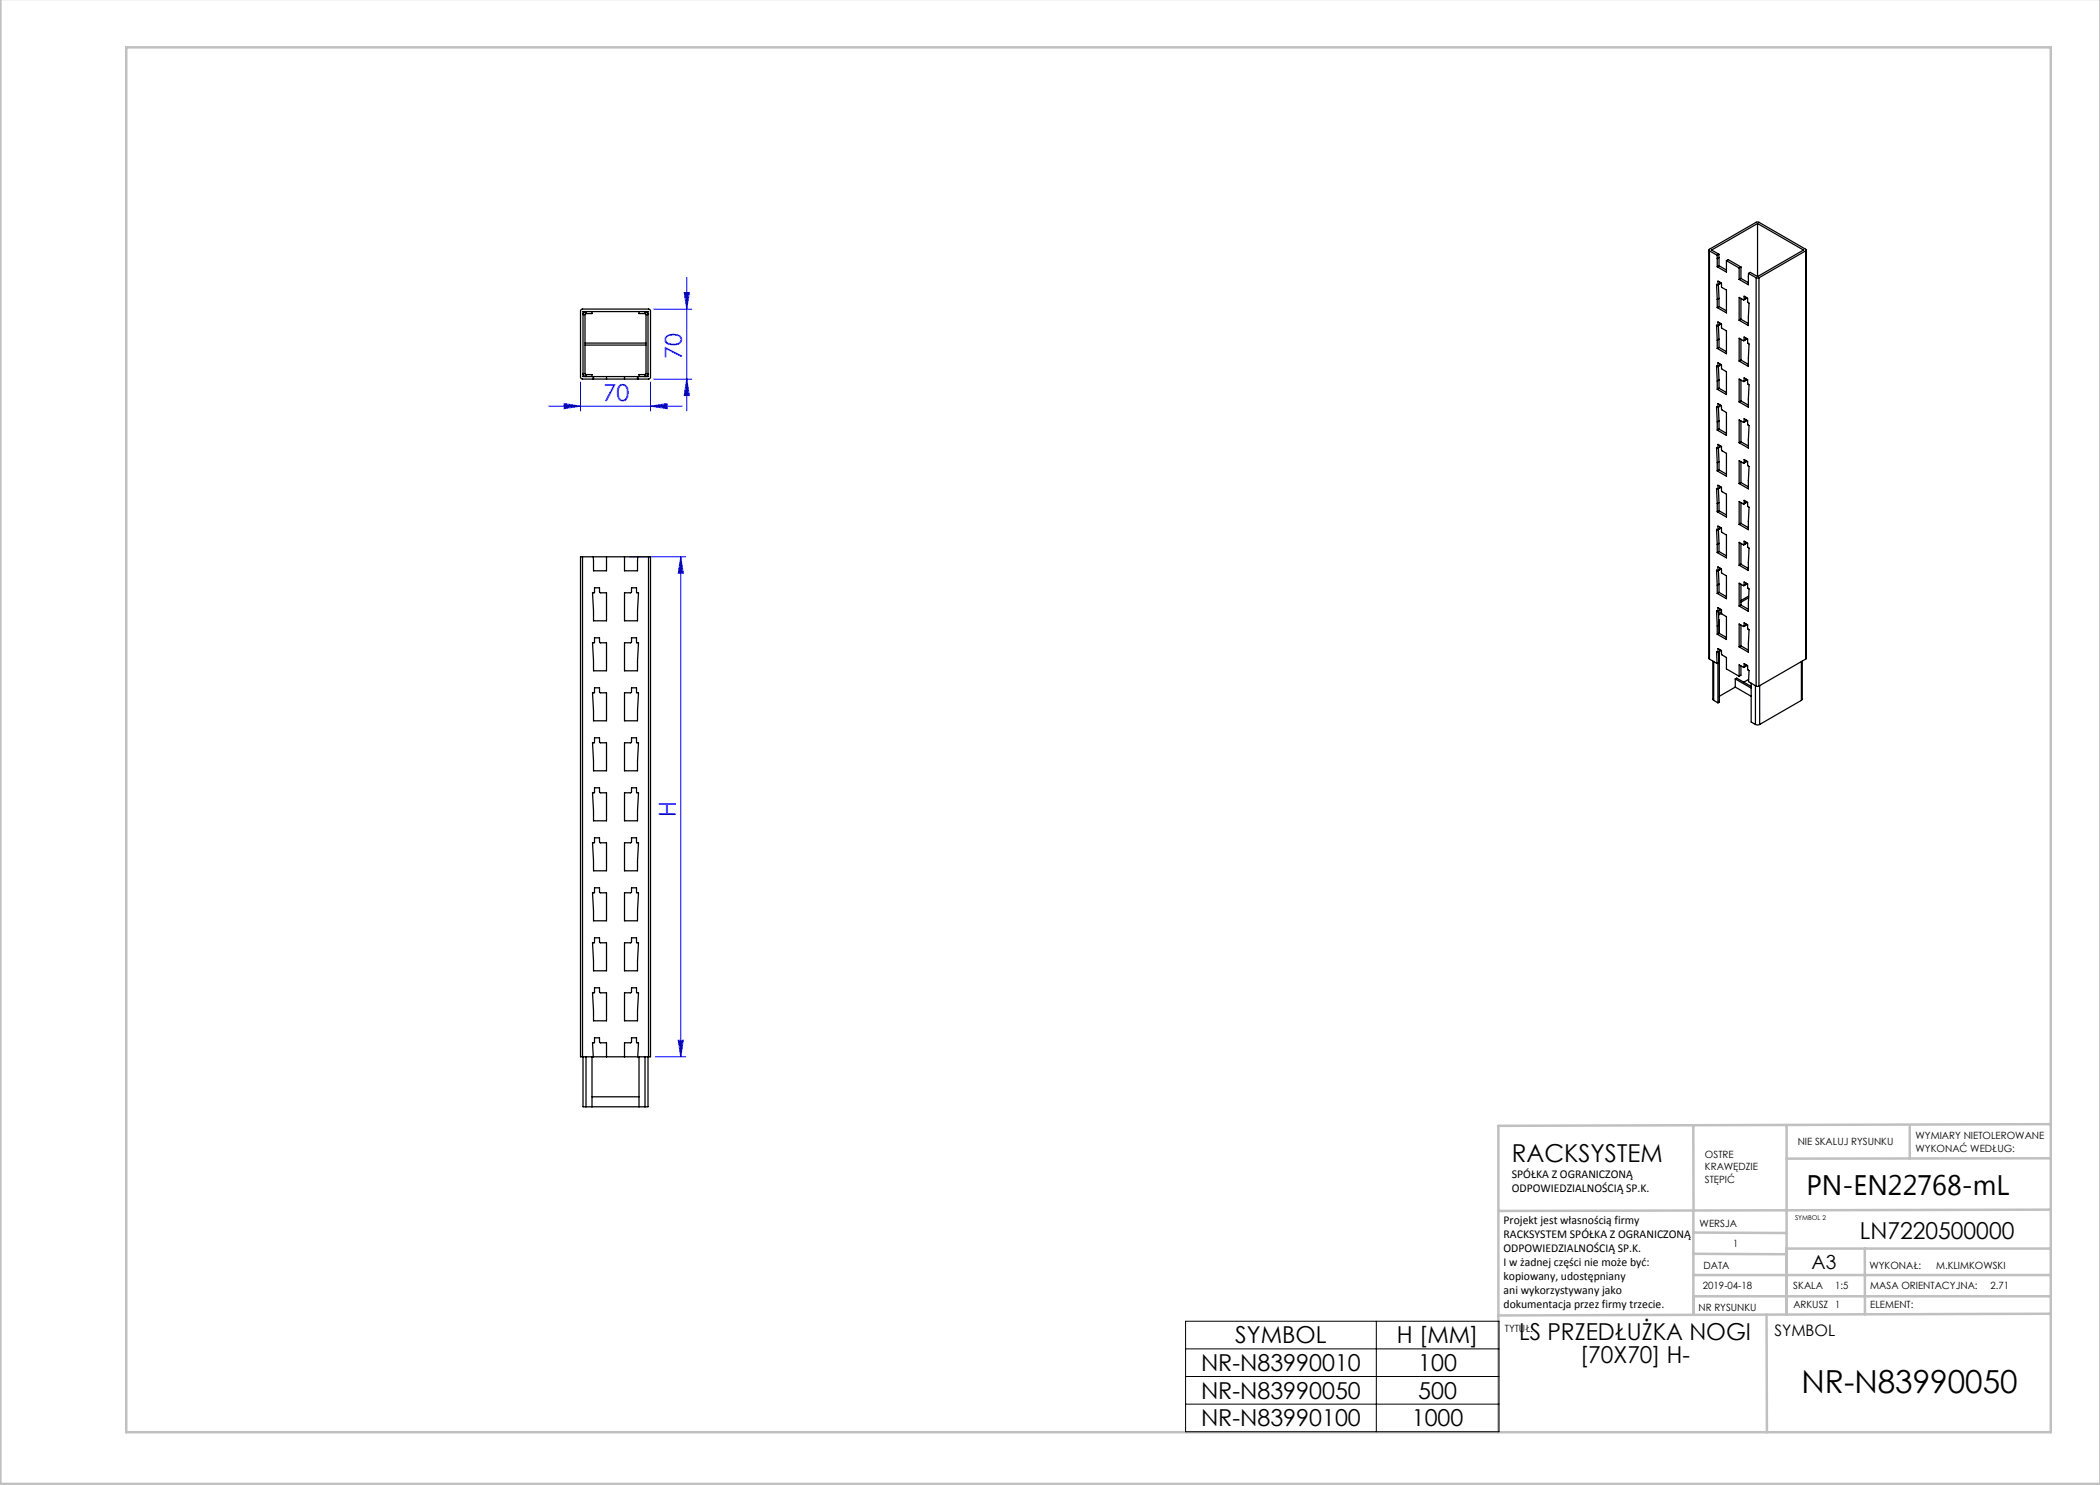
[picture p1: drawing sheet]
<svg xmlns="http://www.w3.org/2000/svg" width="420mm" height="297mm" viewBox="0 0 420 297" stroke-linecap="round" stroke-linejoin="round" font-family="sans-serif">
<g fill="none" stroke="#00f" stroke-width=".2">
<path d="M136.8 58.5h1.1l-.5 3.3zM137.4 55.5v26.7M116.1 76.4v5.8M130.1 76.4v5.8M130.7 61.8h7.7M130.7 75.8h7.7M137.4 75.8l.5 3.3h-1.1zM109.8 81.2h26.7M112.8 80.7l3.3 .5-3.3 .5zM130.1 81.2l3.3-.5v1zM125.9 111.4h11.3M136.2 111.4v100"/>
<path d="M136.2 111.4l.5 3.3h-1.1zM131.1 211.4h6.1M135.6 208.1h1.1l-.5 3.3z"/>
</g>
<g fill="none" stroke="#c0c0c0" stroke-width=".5">
<path d="M.1 -.1v296.9h419.9M25.2 9.5h385v276.9h-385zM338.7 225.2v16.9M357.3 225v37.9M382 225.4v6.3M410.1 224.8l-110.4 .4v61.2M410.1 231.7h-52.8M338.7 259.3h71.5M338.7 255h71.5M338.7 250.8l18.6 .1M338.7 246.5l18.6 .1M338.7 242.1v20.9"/>
<path d="M373 249.7v13.2M410.1 241.9l-110.4 .3M410.2 249.7h-52.9v13.2M353.3 262.9l.1 23.5M410.2 262.7l-110.5 .4"/>
</g>
<path d="M237.1 264.2h62.7v22.2h-62.7zM237.1 269.8h62.7M237.1 275.3h62.7M275.3 264.2v22.2M237.1 280.8h62.7" fill="none" stroke="#000" stroke-width=".2"/>
<g fill="#00f">
<path d="M112.8 80.7l3.3 .5-3.3 .5zM130.1 81.2l3.3-.5v1z"/>
<path d="M135.6 208.1h1.1l-.5 3.3zM136.2 111.4l.5 3.3h-1.1z"/>
<path d="M136.8 58.5h1.1l-.5 3.3zM137.4 75.8l.5 3.3h-1.1z"/>
</g>
<g fill="none" stroke="#000" stroke-width=".25">
<path d="M341.8 50v81.7l.1 .1M341.9 50.2l-.1-.2 .1-.2 9.6-5.4 9.6 5.4 .1 .2-.1 .2M341.9 50.2l1.5 .9M341.9 50.2v81.6M343.4 51.1v.6M343.4 51.7v1.7M343.4 59.9v1.6M343.6 56.9v-.7l.7 .4 .1 .9 .9 .5v4.6l-1.9-1.1M343.6 56.9h-.3l.1 3M343.7 56.9l.1 2.8M343.8 50.8l-.4 .3M343.8 50.8v.7"/>
<path d="M343.8 53.2l1.5 .8M343.8 51.5l-.4 .2M343.8 53.2l-.4 .2M343.8 51.5v1.7M343.8 59.7v1.6M343.8 59.7l-.4 .2M343.9 56.7l-.3 .3M343.9 56.7l-.3 .2M343.9 56.4v.3M345.3 52.1l2.5 1.5M345.3 52.1l.3-.2 2.6 1.5M345.3 52.1v2.3l-1.9-1"/>
<path d="M347.8 53.6v2.3M348.2 55.7l-.4 .2M348.2 53.4l-.4 .2M348.2 53.4v2.3M348.2 59.7v4.1M348.2 55.7l1.5 .8M348.8 59.9v-.7l.7 .4v.8l.3 .2-.1 4.5-1.9-1M348.8 59.9l-.1 .1-.9-.5v4.6M349.2 59.7l-.4 .3M349.2 59.7l-.4 .2M349.2 59.4v.3M349.7 54.7l1.5 .9"/>
<path d="M349.7 54.7l.4-.2 1.4 .8M349.7 54.7v2.2l-1.9-1M351.2 55.6h.6M351.2 55.6v81.6M351.5 44.7l-9.2 5.3 1.5 .8M351.5 44.7l9.2 5.3-9.2 5.3M351.5 44.7v10.6M351.8 55.6v81.6M361.1 50.2l-9.3 5.4M361.1 50.2v81.6M361.2 50v81.7l-.1 .1M116.2 61.9l.3-.1h13.2l.3 .1 .1 .3v13.2l-.1 .3-.3 .1h-13.2l-.3-.1-.1-.3v-13.2z"/>
<path d="M116.6 62.3h13v13h-13zM117 74.7h-.4a.6 .6 0 0 0 .6 .6v-.4M117 74.7l.2 .2M117 69h12.2M117 68.6h12.2M117 62.9v11.8M117.2 62.7l-.2 .2M117.2 62.7v-.4a.6 .6 0 0 0-.6 .6h.4M117.2 74.9h1.2v.4M118.4 62.3v.4h-1.2M118.7 75.3v.5M121.3 75.3v.5"/>
<path d="M124.9 75.3v.5M127.5 75.3v.5M127.8 62.3v.4h1.2M129 62.7v-.4a.6 .6 0 0 1 .6 .6h-.4M129 62.7l.2 .2M129 74.9h-1.2v.4M129.2 74.7l-.2 .2M129.2 74.7h.4a.6 .6 0 0 1-.6 .6v-.4M129.2 62.9v11.8M343.4 76.2l-.1-3 .3 .1v-.8l.7 .5 .1 .8 .9 .5v4.6l-1.9-1M343.4 68.1v1.6M343.4 76.2v1.7"/>
<path d="M343.6 65.1v-.7l.7 .4 .1 .8 .9 .6v4.5l-1.9-1M343.6 65.1l-.3-.1 .1 3.1M343.7 65.1l.1 2.8M343.7 73.3l.1 2.7M343.8 67.9v1.6M343.8 76v1.6M343.8 61.3l1.5 .9M343.8 61.3l-.4 .2M343.8 69.5l1.5 .8M343.8 67.9l-.4 .2M343.8 69.5l-.4 .2M343.8 77.6l1.5 .9"/>
<path d="M343.8 76l-.4 .2M343.8 77.6l-.4 .3M343.9 64.9l-.3 .3M343.9 73.1h.1M343.9 73.1l-.3 .2M343.9 64.6v.3M343.9 72.7v.4M343.9 64.9l-.3 .2M348.2 67.8v4.2M348.2 76v4.2M348.2 63.8l-.4 .3M348.2 63.8l1.5 .9"/>
<path d="M348.2 72l-.4 .2M348.2 72l1.5 .9M348.8 76.2v-.6l.7 .4v.7l.3 .3-.1 4.4-1.9-1M348.8 76.2l-.1 .1-.9-.5v4.6M348.8 68.1v-.7l.7 .4v.8l.3 .2-.1 4.5-1.9-1.1M348.8 68.1h-.1l-.9-.5v4.6M349.2 67.8l-.4 .3M349.2 76l-.4 .3M349.2 67.6v.2M349.2 75.8v.2M349.2 76l-.4 .2M343.4 92.6l-.1-3.1 .3 .1v-.7l.7 .4 .1 .8 .9 .6v4.5l-1.9-1"/>
<path d="M343.4 84.4v1.6M343.4 92.6v1.6M343.6 81.4v-.7l.7 .4 .1 .9 .9 .5v4.6l-1.9-1.1M343.6 81.4h-.3l.1 3M343.6 97.8v-.8l.7 .4 .1 .9 .9 .5v4.6l-1.9-1.1M343.6 97.8l-.3-.1 .1 3M343.7 81.4l.1 2.8M343.7 89.6l.1 2.7M343.7 97.8l.1 2.7M343.8 84.2v1.6M343.8 92.3v1.7M343.8 85.8l1.5 .9"/>
<path d="M343.8 84.2l-.4 .2M343.8 85.8l-.4 .2M343.8 94l1.5 .8M343.8 92.3l-.4 .3M343.8 94l-.4 .2M343.9 81.2l-.3 .3M343.9 89.4v.1M343.9 97.6l-.3 .2M343.9 89.4l-.3 .3M343.9 80.9v.3M343.9 89.1v.3M343.9 97.2v.4"/>
<path d="M343.9 81.2l-.3 .2M348.2 84.2v4.1M348.2 92.3v4.2M348.2 80.2l-.4 .2M348.2 80.2l1.5 .8M348.2 88.3l-.4 .2M348.2 88.3l1.5 .9M348.2 96.5l-.4 .2M348.2 96.5l1.5 .9M348.8 92.6v-.7l.7 .4v.8l.3 .2-.1 4.5-1.9-1.1M348.8 92.6h-.1l-.9-.5v4.6M348.8 84.4v-.7l.7 .4v.8l.3 .2-.1 4.5-1.9-1.1"/>
<path d="M348.8 84.4l-.1 .1-.9-.5v4.5M349.2 84.2l-.4 .3M349.2 92.3l-.4 .3M349.2 83.9v.3M349.2 92.1v.2M349.2 84.2l-.4 .2M116.5 111.4h-.4v100h.4M116.5 111.4v100M116.5 111.4h13.2M118.7 111.4v2.8h2.6v-2.8M118.9 117.6h1v.8l.1 .1 1.3 .1v5.6h-2.6l-.2-5.6 .4-.1zM124.9 118.6l1.3-.1 .1-.1v-.8h1v.9l.4 .1-.2 5.6h-2.6z"/>
<path d="M124.9 111.4v2.8h2.6v-2.8M129.7 111.4h.4v100h-.4M129.7 111.4v100M343.4 117l-.1-3 .3 .1v-.7l.7 .4 .1 .8 .9 .6v4.5l-1.9-1M343.4 100.7v1.6M343.4 108.9v1.6M343.4 117v1.7M343.6 105.9v-.7l.7 .4 .1 .9 .9 .5v4.6l-1.9-1.1M343.6 105.9h-.3l.1 3M343.7 105.9l.1 2.8M343.7 114.1l.1 2.7M343.8 100.5v1.6"/>
<path d="M343.8 108.7v1.6M343.8 116.8v1.7M343.8 102.1l1.5 .9M343.8 100.5l-.4 .2M343.8 102.1l-.4 .2M343.8 110.3l1.5 .9M343.8 108.7l-.4 .2M343.8 110.3l-.4 .2M343.8 118.5l1.5 .8M343.8 116.8l-.4 .2M343.8 118.5l-.4 .2M343.9 105.7l-.3 .3"/>
<path d="M343.9 113.9h.1M343.9 113.9l-.3 .3M343.9 105.4v.3M343.9 113.6v.3M343.9 105.7l-.3 .2M348.2 100.5v4.2M348.2 108.7v4.1M348.2 116.8v4.2M348.2 104.7l-.4 .2M348.2 104.7l1.5 .8M348.2 112.8l-.4 .2M348.2 112.8l1.5 .9"/>
<path d="M348.8 117v-.6l.7 .4v.8l.3 .2-.1 4.5-1.9-1.1M348.8 117l-.1 .1-.9-.5v4.6M348.8 108.9v-.7l.7 .4v.8l.3 .2-.1 4.5-1.9-1.1M348.8 108.9l-.1 .1-.9-.5v4.5M348.8 100.7v-.6l.7 .4v.7l.3 .3-.1 4.4-1.9-1M348.8 100.7l-.1 .1-.9-.5v4.6M349.2 100.5l-.4 .3M349.2 108.7l-.4 .3M349.2 116.8l-.4 .3M349.2 100.3v.2M349.2 108.4v.3M349.2 116.6v.2"/>
<path d="M349.2 100.5l-.4 .2M349.2 108.7l-.4 .2M349.2 116.8l-.4 .2M349.7 119.5l-1.5 .9M349.7 119.2l-1.5 .9M118.9 127.6h1v.8l.1 .1 1.3 .1v5.6h-2.6l-.2-5.6 .4-.1zM118.9 137.6h1v.8l.1 .1 1.3 .1v5.6h-2.6l-.2-5.6 .4-.1zM124.9 138.6l1.3-.1 .1-.1v-.8h1v.9l.4 .1-.2 5.6h-2.6zM124.9 128.6l1.3-.1 .1-.1v-.8h1v.9l.4 .1-.2 5.6h-2.6zM341.9 131.8l1.5 .9M342.6 132.2v7.6l.1 .3M342.7 132.3v7.8"/>
<path d="M343.4 125.2v1.6M343.6 130.4v-.7l.7 .4 .1 .9 .9 .5v2.3l2.5 1.5M343.6 130.4h-.3l.1 2.3M343.6 122.3v-.8l.7 .4 .1 .9 .9 .5v4.6l-1.9-1.1M343.6 122.3l-.3-.1 .1 3M343.6 132.6v8M343.7 122.3l.1 2.7M343.7 130.4l.1 2.1-.4 .2M343.8 124l.1 .1M343.8 125v1.6M343.8 126.6l1.5 .9M343.8 125l-.4 .2"/>
<path d="M343.8 126.6l-.4 .2M343.9 124.1h-.1M343.9 130.3v10.1l-.3 .2M343.9 124.1v2.6M343.9 122.1l-.3 .2M343.9 130.2l-.3 .3M343.9 121.7v.4M343.9 129.9v.3M343.9 130.2l-.3 .2M344.3 122.4l-.6 .3M344.3 122.7l-.6 .3M347.1 135.8l3.1 1.8"/>
<path d="M347.1 135.8l.2-.2 2.9 1.7M347.1 137.4l3.1 1.9M347.1 135.8v1.6M347.1 137.4l-3.2 1.9M348.2 125v4.2M348.2 133.2v1.9l-.4 .2M348.2 121l-.4 .2M348.2 121l1.5 .9M348.2 129.2l-.4 .2M348.2 129.2l1.5 .8M348.8 133.4v-.7l.7 .4v.8l.3 .2-.1 2.2 1.5 .9M348.8 133.4l-.1 .1-.9-.5v2.3"/>
<path d="M348.8 125.2v-.6l.7 .4v.7l.3 .2-.1 4.5-1.9-1M348.8 125.2l-.1 .1-.9-.5v4.6M349.2 125l-.4 .3M349.2 133.2l-.4 .3M349.2 124.8v.2M349.2 132.9v.3M349.2 125l-.4 .2M349.2 133.2l-.4 .2M349.7 135.9l-.9 .5M350.2 136.6v7.8l.9 .5M351.1 137.1v7.8M351.2 137.2h.6"/>
<path d="M351.9 137.1v7.8M360.3 132.3v7.8M360.5 132.2v7.6l-.2 .3M361.1 131.8l-9.3 5.4M118.9 147.6h1v.8l.1 .1 1.3 .1v5.6h-2.6l-.2-5.6 .4-.1zM118.9 157.6h1v.8l.1 .1 1.3 .1v5.6h-2.6l-.2-5.6 .4-.1zM124.9 158.6l1.3-.1 .1-.1v-.8h1v.9l.4 .1-.2 5.6h-2.6zM124.9 148.6l1.3-.1 .1-.1v-.8h1v.9l.4 .1-.2 5.6h-2.6zM342.7 140.1l.9 .5M351.1 144.9l.4 .1 .4-.1M360.3 140.1l-8.4 4.8M118.9 167.6h1v.8l.1 .1 1.3 .1v5.6h-2.6l-.2-5.6 .4-.1z"/>
<path d="M118.9 177.6h1v.8l.1 .1 1.3 .1v5.6h-2.6l-.2-5.6 .4-.1zM124.9 178.6l1.3-.1 .1-.1v-.8h1v.9l.4 .1-.2 5.6h-2.6zM124.9 168.6l1.3-.1 .1-.1v-.8h1v.9l.4 .1-.2 5.6h-2.6zM118.9 187.6h1v.8l.1 .1 1.3 .1v5.6h-2.6l-.2-5.6 .4-.1zM118.9 197.6h1v.8l.1 .1 1.3 .1v5.6h-2.6l-.2-5.6 .4-.1zM124.9 188.6l1.3-.1 .1-.1v-.8h1v.9l.4 .1-.2 5.6h-2.6zM124.9 198.6l1.3-.1 .1-.1v-.8h1v.9l.4 .1-.2 5.6h-2.6zM116.5 211.4h13.2M116.6 211.4v10h.6M117.2 211.4v10M118.4 219.4h9.4M118.4 211.4v10"/>
<path d="M118.7 211.4l-.2-2.8 .4-.1v-.9h1v.8l.1 .1 1.3 .1v2.8M124.9 211.4v-2.8l1.3-.1 .1-.9h1v.9l.4 .1-.2 2.8M127.8 211.4v10M129 211.4v10M129.6 211.4v10h-.6M117.2 221.4h11.8"/>
</g>
<text font-size="6.3" x="360.3" y="278.5">NR-N83990050</text>
<text font-size="5.6" x="361.3" y="239.1">PN-EN22768-mL</text>
<text font-size="4.9" x="302.4" y="232.4">RACKSYSTEM</text>
<g font-size="4.7" fill="#00f">
<text x="136.3" y="71.8" transform="rotate(-90 136.3 71.8)">70</text>
<text x="120.7" y="80.2">70</text>
<text x="135.1" y="163.5" transform="rotate(-90 135.1 163.5)">H</text>
</g>
<g font-size="4.7">
<text x="372" y="247.8">LN7220500000</text>
<text x="247.1" y="268.7">SYMBOL</text>
<text x="279.4" y="268.7">H [MM]</text>
<text x="303.8" y="268.1">LS PRZEDŁUŻKA NOGI</text>
<text x="240.2" y="274.2">NR-N83990010</text>
<text x="283.6" y="274.2">100</text>
<text x="316.1" y="272.6">[70X70] H-</text>
<text x="240.2" y="279.7">NR-N83990050</text>
<text x="283.6" y="279.7">500</text>
<text x="240.2" y="285.3">NR-N83990100</text>
<text x="282.4" y="285.3">1000</text>
</g>
<text font-size="3.9" x="362.3" y="253.8">A3</text>
<text font-size="3.2" x="354.9" y="267.2">SYMBOL</text>
<g font-size="2.4">
<text x="302.4" y="235.6">SPÓŁKA Z OGRANICZONĄ</text>
<text x="302.4" y="238.4">ODPOWIEDZIALNOŚCIĄ SP.K.</text>
<text x="300.7" y="244.7">Projekt jest własnością firmy</text>
<text x="300.7" y="247.5">RACKSYSTEM SPÓŁKA Z OGRANICZONĄ</text>
<text x="300.7" y="250.3">ODPOWIEDZIALNOŚCIĄ SP.K.</text>
<text x="300.7" y="253.1">I w żadnej części nie może być:</text>
<text x="300.7" y="256">kopiowany, udostępniany</text>
<text x="300.7" y="258.8">ani wykorzystywany jako</text>
<text x="300.7" y="261.6">dokumentacja przez firmy trzecie.</text>
</g>
<g font-size="2">
<text x="383.1" y="227.9">WYMIARY NIETOLEROWANE</text>
<text x="341" y="231.6">OSTRE</text>
<text x="359.5" y="228.9">NIE SKALUJ RYSUNKU</text>
<text x="383.1" y="230.4">WYKONAĆ WEDŁUG:</text>
<text x="341" y="234.1">KRAWĘDZIE</text>
<text x="341" y="236.6">STĘPIĆ</text>
<text x="339.9" y="245.4">WERSJA</text>
<text x="346.6" y="249.5">1</text>
<text x="340.6" y="257.7">2019-04-18</text>
<text x="340.7" y="253.8">DATA</text>
<text x="358.7" y="257.7">SKALA</text>
<text x="367" y="257.7">1:5</text>
<text x="373.9" y="253.8">WYKONAŁ:</text>
<text x="374.1" y="257.7">MASA ORIENTACYJNA:</text>
<text x="387.2" y="253.8">M.KLIMKOWSKI</text>
<text x="398.1" y="257.7">2.71</text>
<text x="339.7" y="262.3">NR RYSUNKU</text>
<text x="358.7" y="261.7">ARKUSZ 1</text>
<text x="374.1" y="261.7">ELEMENT:</text>
<text x="301" y="266.4">TYTUŁ:</text>
</g>
<text font-size="1.3" x="359" y="244">SYMBOL 2</text>
</svg>
